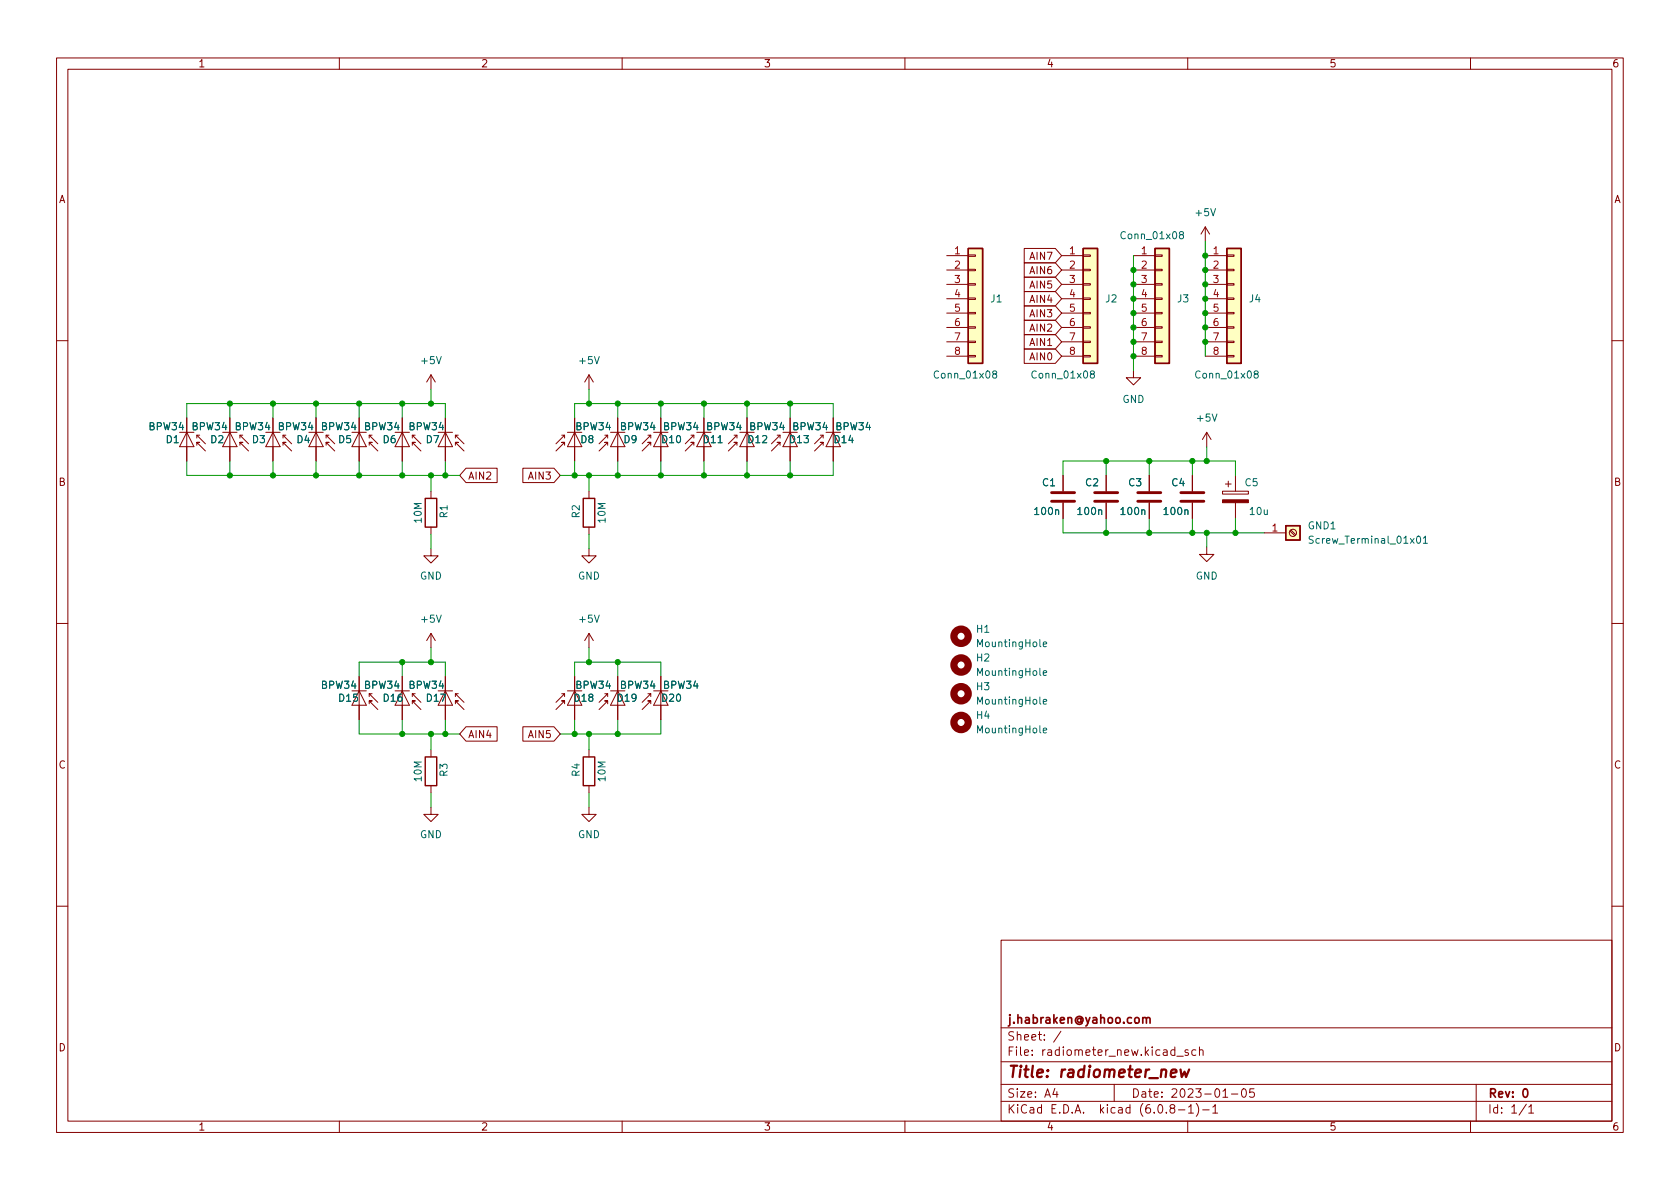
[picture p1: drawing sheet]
<svg xmlns="http://www.w3.org/2000/svg" width="297mm" height="210mm" viewBox="0 0 297 210" stroke-linecap="round" stroke-linejoin="round" font-family="sans-serif">
<g fill="none" stroke="#840000" stroke-width=".18">
<path d="M10 10.2h277v190.1h-277zM12 12.2h273v186.1h-273zM60 10.2v2M110 10.2v2M160 10.2v2M210 10.2v2M260 10.2v2M167.4 45.2h3.8M167.4 47.7h3.8M167.4 50.3h3.8M167.4 52.8h3.8M167.4 55.4h3.8"/>
<path d="M167.4 57.9h3.8M171.2 57.8h1.3v.2h-1.3zM171.2 55.2h1.3v.3h-1.3zM171.2 52.7h1.3v.3h-1.3zM171.2 50.2h1.3v.2h-1.3zM171.2 47.6h1.3v.3h-1.3zM171.2 45.1h1.3v.2h-1.3zM181.1 43.9h5.5l1.1 1.3-1.1 1.3h-5.5zM181.1 51.6h5.5l1.1 1.2-1.1 1.3h-5.5zM181.1 49h5.5l1.1 1.3-1.1 1.3h-5.5zM181.1 46.5h5.5l1.1 1.2-1.1 1.3h-5.5zM181.1 54.1h5.5l1.1 1.3-1.1 1.2h-5.5z"/>
<path d="M181.1 56.6h5.5l1.1 1.3-1.1 1.3h-5.5zM181.1 59.2h5.5l1.1 1.2-1.1 1.3h-5.5zM187.7 45.2h3.8M187.7 47.7h3.8M187.7 50.3h3.8M187.7 52.8h3.8M187.7 55.4h3.8M187.7 57.9h3.8M191.5 57.8h1.3v.2h-1.3zM191.5 55.2h1.3v.3h-1.3zM191.5 52.7h1.3v.3h-1.3zM191.5 50.2h1.3v.2h-1.3z"/>
<path d="M191.5 47.6h1.3v.3h-1.3zM191.5 45.1h1.3v.2h-1.3zM200.4 45.2h3.8M200.4 47.7h3.8M200.4 50.3h3.8M200.4 52.8h3.8M200.4 55.4h3.8M200.4 57.9h3.8M204.2 57.8h1.3v.2h-1.3zM204.2 55.2h1.3v.3h-1.3zM204.2 52.7h1.3v.3h-1.3zM204.2 50.2h1.3v.2h-1.3z"/>
<path d="M204.2 47.6h1.3v.3h-1.3zM204.2 45.1h1.3v.2h-1.3zM213.1 45.2h3.8M213.1 47.7h3.8M213.1 50.3h3.8M213.1 52.8h3.8M213.1 55.4h3.8M213.1 57.9h3.8M213.1 40.1l-.8 1.3M213.1 40.1v2.6M213.1 40.1l.8 1.3M216.9 57.8h1.3v.2h-1.3z"/>
<path d="M216.9 55.2h1.3v.3h-1.3zM216.9 52.7h1.3v.3h-1.3zM216.9 50.2h1.3v.2h-1.3zM216.9 47.6h1.3v.3h-1.3zM216.9 45.1h1.3v.2h-1.3zM10 60.2h2M31.7 76.4h2.6M33 76.4l1.3 2.6h-2.6zM33 73.9v7.6M34.8 78.7v-.5h.5h-.5l1.5 1.6M34.8 77v.5M35.3 77h-.5l1.5 1.5"/>
<path d="M39.4 76.4h2.5M40.6 76.4l1.3 2.6h-2.5zM40.6 73.9v7.6M42.4 78.7v-.5h.5h-.5l1.5 1.6M42.4 77v.5M42.9 77h-.5l1.5 1.5M47 76.4h2.5M48.3 76.4l1.2 2.6h-2.5zM48.3 73.9v7.6M50 78.7v-.5h.5h-.5l1.6 1.6M50 77v.5M50.5 77h-.5l1.6 1.5"/>
<path d="M54.6 76.4h2.5M55.9 76.4l1.2 2.6h-2.5zM55.9 73.9v7.6M57.7 78.7v-.5h.5h-.5l1.5 1.6M57.7 77v.5M58.2 77h-.5l1.5 1.5M62.2 76.4h2.6M63.5 76.4l1.3 2.6h-2.6zM63.5 73.9v7.6M65.3 78.7v-.5h.5h-.5l1.5 1.6M65.3 77v.5M65.8 77h-.5l1.5 1.5"/>
<path d="M69.8 76.4h2.6M71.1 76.4l1.3 2.6h-2.6zM71.1 73.9v7.6M72.9 78.7v-.5h.5h-.5l1.5 1.6M72.9 77v.5M73.4 77h-.5l1.5 1.5M76.2 66.3v2.5M76.2 66.3l-.8 1.3M76.2 66.3l.8 1.3M77.5 76.4h2.5M78.7 76.4l1.3 2.6h-2.5zM78.7 73.9v7.6"/>
<path d="M80.5 78.7v-.5h.5h-.5l1.5 1.6M80.5 77v.5M81 77h-.5l1.5 1.5M99.3 77h.5l-1.5 1.5M99.8 78.7v-.5h-.5h.5l-1.5 1.6M99.8 77v.5M100.3 76.4h2.6M101.6 76.4l1.3 2.6h-2.6zM101.6 73.9v7.6M104.1 66.3v2.5M104.1 66.3l.8 1.3M104.1 66.3l-.7 1.3"/>
<path d="M106.9 77h.5l-1.5 1.5M107.4 78.7v-.5h-.5h.5l-1.5 1.6M107.4 77v.5M107.9 76.4h2.6M109.2 76.4l1.3 2.6h-2.6zM109.2 73.9v7.6M114.6 77h.5l-1.6 1.5M115.1 78.7v-.5h-.5h.5l-1.6 1.6M115.1 77v.5M115.6 76.4h2.5M116.8 76.4l1.3 2.6h-2.5zM116.8 73.9v7.6"/>
<path d="M122.2 77h.5l-1.5 1.5M122.7 78.7v-.5h-.5h.5l-1.5 1.6M122.7 77v.5M123.2 76.4h2.5M124.5 76.4l1.2 2.6h-2.5zM124.5 73.9v7.6M129.8 77h.5l-1.5 1.5M130.3 78.7v-.5h-.5h.5l-1.5 1.6M130.3 77v.5M130.8 76.4h2.5M132.1 76.4l1.2 2.6h-2.5zM132.1 73.9v7.6"/>
<path d="M137.4 77h.5l-1.5 1.5M137.9 78.7v-.5h-.5h.5l-1.5 1.6M137.9 77v.5M138.4 76.4h2.6M139.7 76.4l1.3 2.6h-2.6zM139.7 73.9v7.6M145 77h.5l-1.5 1.5M145.5 78.7v-.5h-.5h.5l-1.5 1.6M145.5 77v.5M146 76.4h2.6M147.3 76.4l1.3 2.6h-2.6zM147.3 73.9v7.6"/>
<path d="M167.4 60.4h3.8M167.4 63h3.8M171.2 62.9h1.3v.2h-1.3zM171.2 60.3h1.3v.3h-1.3zM181.1 61.7h5.5l1.1 1.3-1.1 1.3h-5.5zM187.7 60.4h3.8M187.7 63h3.8M191.5 62.9h1.3v.2h-1.3zM191.5 60.3h1.3v.3h-1.3zM200.4 65.5v1.3h1.3l-1.3 1.3-1.3-1.3h1.3M200.4 60.4h3.8M200.4 63h3.8"/>
<path d="M204.2 62.9h1.3v.2h-1.3zM204.2 60.3h1.3v.3h-1.3zM213.1 60.4h3.8M213.1 63h3.8M213.4 76.4l-.8 1.3M213.4 76.4v2.6M213.4 76.4l.7 1.3M216.9 62.9h1.3v.2h-1.3zM216.9 60.3h1.3v.3h-1.3zM285 60.2h2M76.2 97v1.3h1.3l-1.3 1.3-1.3-1.3h1.3M76.2 86.9v1.2"/>
<path d="M76.2 93.2v1.3M82.4 82.8h5.5v2.5h-5.5l-1.1-1.2zM92.4 82.8h5.5l1.2 1.3-1.2 1.2h-5.5zM104.1 97v1.3h-1.2l1.2 1.3 1.3-1.3h-1.3M104.1 86.9v1.2M104.1 93.2v1.3M188 84.1v2.8M188 88.9v2.8M195.6 84.1v2.8M195.6 88.9v2.8M203.2 84.1v2.8M203.2 88.9v2.8"/>
<path d="M210.8 84.1v2.8M210.8 88.9v2.8M213.4 96.8v1.2h1.2l-1.2 1.3-1.3-1.3h1.3M216.2 86.9h4.5v.5h-4.5zM216.7 85.6h1M217.2 85.1v1M218.4 84.1v2.8M218.4 88.9v2.8M223.5 94.2h3.8M228.1 93.9l.8 .8M228.2 93.7l.9 .9M10 110.2h2"/>
<path d="M63.5 119.6v7.6M71.1 119.6v7.6M76.2 112l-.8 1.3M76.2 112v2.5M76.2 112l.8 1.3M78.7 119.6v7.6M101.6 119.6v7.6M104.1 112v2.5M104.1 112l.8 1.3M104.1 112l-.7 1.3M109.2 119.6v7.6M116.8 119.6v7.6"/>
<path d="M285 110.2h2M62.2 122.2h2.6M63.5 122.2l1.3 2.5h-2.6zM65.3 124.5v-.6h.5h-.5l1.5 1.6M65.3 122.7v.5M65.8 122.7h-.5l1.5 1.5M69.8 122.2h2.6M71.1 122.2l1.3 2.5h-2.6zM72.9 124.5v-.6h.5h-.5l1.5 1.6M72.9 122.7v.5M73.4 122.7h-.5l1.5 1.5M76.2 132.6v1.3"/>
<path d="M76.2 138.9v1.3M77.5 122.2h2.5M78.7 122.2l1.3 2.5h-2.5zM80.5 124.5v-.6h.5h-.5l1.5 1.6M80.5 122.7v.5M81 122.7h-.5l1.5 1.5M82.4 128.5h5.5v2.6h-5.5l-1.1-1.3zM92.4 128.5h5.5l1.2 1.3-1.2 1.3h-5.5zM99.3 122.7h.5l-1.5 1.5M99.8 124.5v-.6h-.5h.5l-1.5 1.6M99.8 122.7v.5M100.3 122.2h2.6"/>
<path d="M101.6 122.2l1.3 2.5h-2.6zM104.1 132.6v1.3M104.1 138.9v1.3M106.9 122.7h.5l-1.5 1.5M107.4 124.5v-.6h-.5h.5l-1.5 1.6M107.4 122.7v.5M107.9 122.2h2.6M109.2 122.2l1.3 2.5h-2.6zM114.6 122.7h.5l-1.6 1.5M115.1 124.5v-.6h-.5h.5l-1.6 1.6M115.1 122.7v.5M115.6 122.2h2.5"/>
<path d="M116.8 122.2l1.3 2.5h-2.5zM76.2 142.7v1.3h1.3l-1.3 1.3-1.3-1.3h1.3M104.1 142.7v1.3h-1.2l1.2 1.3 1.3-1.3h-1.3M10 160.2h2M177 166.3h108v32h-108zM285 160.2h2M60 198.3v2M110 198.3v2M160 198.3v2M177 194.8h108M177 191.8h108M177 187.8h108"/>
<path d="M177 181.8h108M186.5 192.5l-.4 1h1M186.9 193v1M187.6 182.4l-1.3 1.9M197 191.8v3M207.1 196l-.2-.3v-.2l.2-.2 .5 .1 .1 .2-.1 .2-.6 .2-.1 .3v.4l.2 .1h.5l.1-.3-.1-.4-.2-.1M208.1 186.8h1.1M208.4 196.3h1.1M210 198.3v2M210.1 185.7l-.4-.1-.2 .2 .1 .3 .5 .1v.4h-.6M210.1 195.8l.5-.5v1.5M210.1 196.8h.9"/>
<path d="M211.4 185.7l-.4-.1-.3 .3v.4l.2 .3h.5M211.5 195.1a1.72 1.72 0 0 1 0 2.3M212.1 185.8l.2-.2 .3 .1 .1 .9M212.1 185.1v1.5M212.6 196.3h1.2M214.4 195.8l.5-.5v1.5M214.4 196.8h.9M216.2 194h.9M217.7 193.5h1.2M219.7 192.6l.2-.1a.81 .81 0 0 1 .5 .7 .81 .81 0 0 1-.3 .8h-.1a.81 .81 0 0 1-.6-.6 .81 .81 0 0 1 .3-.8zM221.7 192.5h-.7l-.1 .7 .2-.1 .5 .1 .2 .2-.1 .5-.2 .1-.6-.1M260 198.3v2"/>
<path d="M261 191.8v6.5M269.9 195.3l-1.3 1.9M270.3 195.8l.4-.5v1.5M270.3 196.8h.9"/>
<circle cx="228.6" cy="94.2" r=".63"/>
</g>
<path d="M202.1 180.1l.2-.2 .3 .1 .1 .9M202.7 180.1l.2-.2 .4 .1v.9M269.4 192.7l.2-.2a.8 .8 0 0 1 .5 .8 .8 .8 0 0 1-.5 .7l-.2-.1-.1-.4z" fill="none" stroke="#840000" stroke-width=".3"/>
<path d="M208.7 189.1l.2 1.4 .5-1 .3 1 .6-1.4" fill="none" stroke="#840000" stroke-width=".4"/>
<g fill="#ffffc2" stroke="#ffffc2" stroke-width=".18">
<path d="M171.2 43.9h2.5v20.4h-2.5z"/>
<path d="M227.3 93h2.6v2.5h-2.6z"/>
<path d="M191.5 43.9h2.6v20.4h-2.6z"/>
<path d="M216.9 43.9h2.6v20.4h-2.6z"/>
<path d="M204.2 43.9h2.6v20.4h-2.6z"/>
</g>
<path d="M171.2 43.9h2.5v20.4h-2.5zM191.5 43.9h2.6v20.4h-2.6zM204.2 43.9h2.6v20.4h-2.6zM216.9 43.9h2.6v20.4h-2.6zM75.2 88.1h2v5.1h-2zM103.1 88.1h2.1v5.1h-2.1zM227.3 93h2.6v2.5h-2.6zM75.2 133.9h2v5h-2zM103.1 133.9h2.1v5h-2.1z" fill="none" stroke="#840000" stroke-width=".25"/>
<path d="M208.8 41.5l-.3-.2 .1-.2 .2-.1h.3l.2 .2-.1 .2-.6 .2-.1 .1v.3l.3 .2h.2l.3-.2-.1-.4-.2-.1M175.8 66.1l-.3-.2 .1-.2 .2-.1 .3 .1 .1 .1v.2l-.6 .2-.1 .2v.2l.3 .3h.2l.2-.3v-.3l-.2-.2M193 66.1l-.2-.2v-.2l.2-.1 .4 .1 .1 .1-.1 .2-.5 .2-.1 .2v.2l.2 .3h.3l.2-.3-.1-.3-.1-.2M222 66.1l-.3-.2 .1-.2 .2-.1 .3 .1 .2 .1-.1 .2-.5 .2-.2 .2v.2l.3 .3h.2l.3-.3-.1-.3-.2-.2M232.2 94.9l-.5-.1-.2 .1v.4l.6 .2 .1 .3-.3 .3-.4-.1M250.6 94.9l.2-.1a.68 .68 0 0 1 .4 .6 .68 .68 0 0 1-.4 .7l-.2-.1-.1-.4zM251.7 95.2l.3-.4v1.3M251.7 96.1h.7M184.5 119l.6-.1-.1-.2-.4-.1-.1 .2v.6h.5M184.5 113.9l.6-.1-.1-.2-.4-.1-.1 .2v.6h.5M184.5 124.1l.6-.1-.1-.3h-.4l-.1 .2v.6h.5M184.5 129.2l.6-.1-.1-.3h-.4l-.1 .1v.6h.5" fill="none" stroke="#006464" stroke-width=".18"/>
<path d="M216.2 88.4h4.5v.5h-4.5z" fill="#840000" stroke="#840000" stroke-width=".18"/>
<g fill="none" stroke="#840000" stroke-width="1.3">
<circle cx="169.9" cy="117.6" r="1.27"/>
<circle cx="169.9" cy="112.5" r="1.27"/>
<circle cx="169.9" cy="122.7" r="1.27"/>
<circle cx="169.9" cy="127.8" r="1.27"/>
</g>
<path d="M185.9 88.6h4.1M185.9 87.1h4.1M193.5 88.6h4.1M193.5 87.1h4.1M201.2 88.6h4M201.2 87.1h4M208.8 88.6h4.1M208.8 87.1h4.1" fill="none" stroke="#840000" stroke-width=".51"/>
<g fill="none" stroke="#009600" stroke-width=".18">
<path d="M200.4 45.2v20.3M213.1 42.7v20.3M33 73.9v-2.5h45.7v2.5M40.6 71.4v2.5M48.3 71.4v2.5M55.9 71.4v2.5M63.5 71.4v2.5M71.1 71.4v2.5M76.2 68.8v2.6M101.6 73.9v-2.5h45.7v2.5M104.1 68.8v2.6M109.2 71.4v2.5"/>
<path d="M116.8 71.4v2.5M124.5 71.4v2.5M132.1 71.4v2.5M139.7 71.4v2.5M213.4 79v2.5M33 81.5v2.6h48.3M40.6 81.5v2.6M48.3 81.5v2.6M55.9 81.5v2.6M63.5 81.5v2.6M71.1 81.5v2.6M76.2 84.1v2.8"/>
<path d="M76.2 94.5v2.5M78.7 81.5v2.6M101.6 81.5v2.6M104.1 84.1v2.8M104.1 94.5v2.5M109.2 81.5v2.6M116.8 81.5v2.6M124.5 81.5v2.6M132.1 81.5v2.6M139.7 81.5v2.6M147.3 81.5v2.6h-48.2M188 84.1v-2.6h30.4v2.6"/>
<path d="M188 91.7v2.5h35.5M195.6 81.5v2.6M195.6 91.7v2.5M203.2 81.5v2.6M203.2 91.7v2.5M210.8 81.5v2.6M210.8 91.7v2.5M213.4 94.2v2.6M218.4 91.7v2.5M63.5 119.6v-2.5h15.2v2.5M71.1 117.1v2.5M76.2 114.5v2.6"/>
<path d="M101.6 119.6v-2.5h15.2v2.5M104.1 114.5v2.6M109.2 117.1v2.5M63.5 127.2v2.6h17.8M71.1 127.2v2.6M76.2 129.8v2.8M78.7 127.2v2.6M101.6 127.2v2.6M104.1 129.8v2.8M109.2 127.2v2.6M116.8 127.2v2.6h-17.7M76.2 140.2v2.5"/>
<path d="M104.1 140.2v2.5"/>
</g>
<g fill="#009600" stroke="#009600" stroke-width=".18">
<circle cx="139.7" cy="71.4" r=".46"/>
<circle cx="200.4" cy="55.4" r=".46"/>
<circle cx="200.4" cy="63" r=".46"/>
<circle cx="200.4" cy="57.9" r=".46"/>
<circle cx="200.4" cy="60.4" r=".46"/>
<circle cx="210.8" cy="81.5" r=".46"/>
<circle cx="195.6" cy="81.5" r=".46"/>
<circle cx="203.2" cy="81.5" r=".46"/>
<circle cx="124.5" cy="71.4" r=".46"/>
<circle cx="132.1" cy="71.4" r=".46"/>
<circle cx="132.1" cy="84.1" r=".46"/>
<circle cx="124.5" cy="84.1" r=".46"/>
<circle cx="139.7" cy="84.1" r=".46"/>
<circle cx="55.9" cy="71.4" r=".46"/>
<circle cx="63.5" cy="71.4" r=".46"/>
<circle cx="48.3" cy="84.1" r=".46"/>
<circle cx="55.9" cy="84.1" r=".46"/>
<circle cx="48.3" cy="71.4" r=".46"/>
<circle cx="40.6" cy="71.4" r=".46"/>
<circle cx="76.2" cy="71.4" r=".46"/>
<circle cx="71.1" cy="71.4" r=".46"/>
<circle cx="40.6" cy="84.1" r=".46"/>
<circle cx="71.1" cy="84.1" r=".46"/>
<circle cx="63.5" cy="84.1" r=".46"/>
<circle cx="104.1" cy="129.8" r=".46"/>
<circle cx="76.2" cy="129.8" r=".46"/>
<circle cx="71.1" cy="129.8" r=".46"/>
<circle cx="109.2" cy="129.8" r=".46"/>
<circle cx="101.6" cy="129.8" r=".46"/>
<circle cx="78.7" cy="129.8" r=".46"/>
<circle cx="203.2" cy="94.2" r=".46"/>
<circle cx="210.8" cy="94.2" r=".46"/>
<circle cx="218.4" cy="94.2" r=".46"/>
<circle cx="213.4" cy="81.5" r=".46"/>
<circle cx="195.6" cy="94.2" r=".46"/>
<circle cx="213.4" cy="94.2" r=".46"/>
<circle cx="109.2" cy="117.1" r=".46"/>
<circle cx="104.1" cy="117.1" r=".46"/>
<circle cx="109.2" cy="71.4" r=".46"/>
<circle cx="116.8" cy="71.4" r=".46"/>
<circle cx="76.2" cy="84.1" r=".46"/>
<circle cx="78.7" cy="84.1" r=".46"/>
<circle cx="109.2" cy="84.1" r=".46"/>
<circle cx="116.8" cy="84.1" r=".46"/>
<circle cx="104.1" cy="71.4" r=".46"/>
<circle cx="101.6" cy="84.1" r=".46"/>
<circle cx="104.1" cy="84.1" r=".46"/>
<circle cx="71.1" cy="117.1" r=".46"/>
<circle cx="76.2" cy="117.1" r=".46"/>
<circle cx="200.4" cy="50.3" r=".46"/>
<circle cx="200.4" cy="47.7" r=".46"/>
<circle cx="200.4" cy="52.8" r=".46"/>
<circle cx="213.1" cy="52.8" r=".46"/>
<circle cx="213.1" cy="47.7" r=".46"/>
<circle cx="213.1" cy="50.3" r=".46"/>
<circle cx="213.1" cy="57.9" r=".46"/>
<circle cx="213.1" cy="55.4" r=".46"/>
<circle cx="213.1" cy="45.2" r=".46"/>
<circle cx="213.1" cy="60.4" r=".46"/>
</g>
<text font-size="2.8" fill="#840000" x="178" y="190.6">Title: radiometer_new</text>
<g font-size="2.1" fill="#840000">
<text x="178" y="184">Sheet: /</text>
<text x="178" y="181">j.habraken@yahoo.com</text>
<text x="178" y="186.7">File: radiometer_new.kicad_sch</text>
<text x="178" y="196.9">KiCad E.D.A. kicad (6.0.8-1)-1</text>
<text x="178" y="194.1">Size: A4</text>
<text x="200" y="194.1">Date: 2023-01-05</text>
<text x="263" y="194.1">Rev: 0</text>
<text x="263" y="196.9">Id: 1/1</text>
</g>
<g font-size="1.8" fill="#840000">
<text x="35" y="11.9">1</text>
<text x="85" y="11.9">2</text>
<text x="135" y="11.9">3</text>
<text x="185" y="11.9">4</text>
<text x="235" y="11.9">5</text>
<text x="285" y="11.9">6</text>
<text x="10.3" y="35.9">A</text>
<text x="285.3" y="35.9">A</text>
<text x="182.2" y="45.9">AIN7</text>
<text x="182.2" y="53.6">AIN4</text>
<text x="182.2" y="51">AIN5</text>
<text x="182.2" y="48.5">AIN6</text>
<text x="182.2" y="56.1">AIN3</text>
<text x="182.2" y="58.6">AIN2</text>
<text x="182.2" y="63.7">AIN0</text>
<text x="182.2" y="61.2">AIN1</text>
<text x="10.3" y="85.9">B</text>
<text x="82.7" y="84.8">AIN2</text>
<text x="93.6" y="84.8">AIN3</text>
<text x="285.3" y="85.9">B</text>
<text x="82.7" y="130.5">AIN4</text>
<text x="93.6" y="130.5">AIN5</text>
<text x="10.3" y="135.9">C</text>
<text x="285.3" y="135.9">C</text>
<text x="10.3" y="185.9">D</text>
<text x="285.3" y="185.9">D</text>
<text x="35" y="199.9">1</text>
<text x="85" y="199.9">2</text>
<text x="135" y="199.9">3</text>
<text x="185" y="199.9">4</text>
<text x="235" y="199.9">5</text>
<text x="285" y="199.9">6</text>
</g>
<g font-size="1.8" fill="#006464">
<text x="211.5" y="38.2">+5V</text>
<text x="198.5" y="42.3">Conn_01x08</text>
<text x="175.2" y="53.5">J1</text>
<text x="195.5" y="53.5">J2</text>
<text x="208.2" y="53.5">J3</text>
<text x="220.9" y="53.5">J4</text>
<text x="74.6" y="64.4">+5V</text>
<text x="102.5" y="64.4">+5V</text>
<text x="165.5" y="66.9">Conn_01x08</text>
<text x="182.8" y="66.9">Conn_01x08</text>
<text x="198.4" y="71.2">GND</text>
<text x="211.7" y="66.9">Conn_01x08</text>
<text x="26.4" y="76.1">BPW34</text>
<text x="34" y="76.1">BPW34</text>
<text x="41.6" y="76.1">BPW34</text>
<text x="49.3" y="76.1">BPW34</text>
<text x="56.9" y="76.1">BPW34</text>
<text x="64.5" y="76.1">BPW34</text>
<text x="72.4" y="76.1">BPW34</text>
<text x="101.9" y="76.1">BPW34</text>
<text x="109.7" y="76.1">BPW34</text>
<text x="117.4" y="76.1">BPW34</text>
<text x="125" y="76.1">BPW34</text>
<text x="132.6" y="76.1">BPW34</text>
<text x="140.2" y="76.1">BPW34</text>
<text x="147.8" y="76.1">BPW34</text>
<text x="211.8" y="74.5">+5V</text>
<text x="29.4" y="78.4">D1</text>
<text x="37.3" y="78.4">D2</text>
<text x="44.6" y="78.4">D3</text>
<text x="52.5" y="78.4">D4</text>
<text x="59.9" y="78.4">D5</text>
<text x="67.8" y="78.4">D6</text>
<text x="75.4" y="78.4">D7</text>
<text x="102.7" y="78.4">D8</text>
<text x="110.3" y="78.4">D9</text>
<text x="117.1" y="78.4">D10</text>
<text x="124.5" y="78.4">D11</text>
<text x="132.3" y="78.4">D12</text>
<text x="139.7" y="78.4">D13</text>
<text x="147.6" y="78.4">D14</text>
<text x="184.3" y="86">C1</text>
<text x="192" y="86">C2</text>
<text x="199.6" y="86">C3</text>
<text x="207.2" y="86">C4</text>
<text x="220.2" y="86">C5</text>
<text x="74.5" y="92.4" transform="rotate(-90 74.5 92.4)">10M</text>
<text x="79.1" y="91.5" transform="rotate(-90 79.1 91.5)">R1</text>
<text x="102.5" y="91.5" transform="rotate(-90 102.5 91.5)">R2</text>
<text x="107.1" y="92.4" transform="rotate(-90 107.1 92.4)">10M</text>
<text x="183.1" y="91.1">100n</text>
<text x="190.7" y="91.1">100n</text>
<text x="198.3" y="91.1">100n</text>
<text x="205.9" y="91.1">100n</text>
<text x="221.1" y="91.1">10u</text>
<text x="231.3" y="93.6">GND1</text>
<text x="232.2" y="96.1">Screw_Terminal_01x01</text>
<text x="74.2" y="102.5">GND</text>
<text x="102.2" y="102.5">GND</text>
<text x="211.4" y="102.5">GND</text>
<text x="74.6" y="110.1">+5V</text>
<text x="102.5" y="110.1">+5V</text>
<text x="172.7" y="111.9">H1</text>
<text x="172.7" y="117">H2</text>
<text x="173" y="119.5">MountingHole</text>
<text x="173" y="114.4">MountingHole</text>
<text x="56.9" y="121.8">BPW34</text>
<text x="60" y="124.1">D15</text>
<text x="64.5" y="121.8">BPW34</text>
<text x="67.9" y="124.1">D16</text>
<text x="72.4" y="121.8">BPW34</text>
<text x="75.5" y="124.1">D17</text>
<text x="101.6" y="124.1">D18</text>
<text x="101.9" y="121.8">BPW34</text>
<text x="109.2" y="124.1">D19</text>
<text x="109.7" y="121.8">BPW34</text>
<text x="117.1" y="124.1">D20</text>
<text x="117.4" y="121.8">BPW34</text>
<text x="172.7" y="122">H3</text>
<text x="173" y="124.6">MountingHole</text>
<text x="172.7" y="127.1">H4</text>
<text x="173" y="129.7">MountingHole</text>
<text x="79.1" y="137.3" transform="rotate(-90 79.1 137.3)">R3</text>
<text x="102.5" y="137.3" transform="rotate(-90 102.5 137.3)">R4</text>
<text x="74.5" y="138.1" transform="rotate(-90 74.5 138.1)">10M</text>
<text x="107.1" y="138.1" transform="rotate(-90 107.1 138.1)">10M</text>
<text x="74.2" y="148.2">GND</text>
<text x="102.2" y="148.2">GND</text>
</g>
<g font-size="1.8" fill="#a90000">
<text x="168.8" y="45">1</text>
<text x="168.8" y="47.5">2</text>
<text x="189.1" y="45">1</text>
<text x="189.1" y="47.5">2</text>
<text x="201.8" y="45">1</text>
<text x="201.8" y="47.5">2</text>
<text x="214.5" y="45">1</text>
<text x="214.5" y="47.5">2</text>
<text x="168.8" y="50">3</text>
<text x="168.8" y="52.6">4</text>
<text x="189.1" y="50">3</text>
<text x="189.1" y="52.6">4</text>
<text x="201.8" y="50">3</text>
<text x="201.8" y="52.6">4</text>
<text x="214.5" y="50">3</text>
<text x="214.5" y="52.6">4</text>
<text x="168.8" y="55.1">5</text>
<text x="168.8" y="57.7">6</text>
<text x="189.1" y="55.1">5</text>
<text x="189.1" y="57.7">6</text>
<text x="201.8" y="55.1">5</text>
<text x="201.8" y="57.7">6</text>
<text x="214.5" y="55.1">5</text>
<text x="214.5" y="57.7">6</text>
<text x="168.8" y="60.2">7</text>
<text x="168.8" y="62.7">8</text>
<text x="189.1" y="60.2">7</text>
<text x="189.1" y="62.7">8</text>
<text x="201.8" y="60.2">7</text>
<text x="201.8" y="62.7">8</text>
<text x="214.5" y="60.2">7</text>
<text x="214.5" y="62.7">8</text>
<text x="224.9" y="94">1</text>
</g>
</svg>
